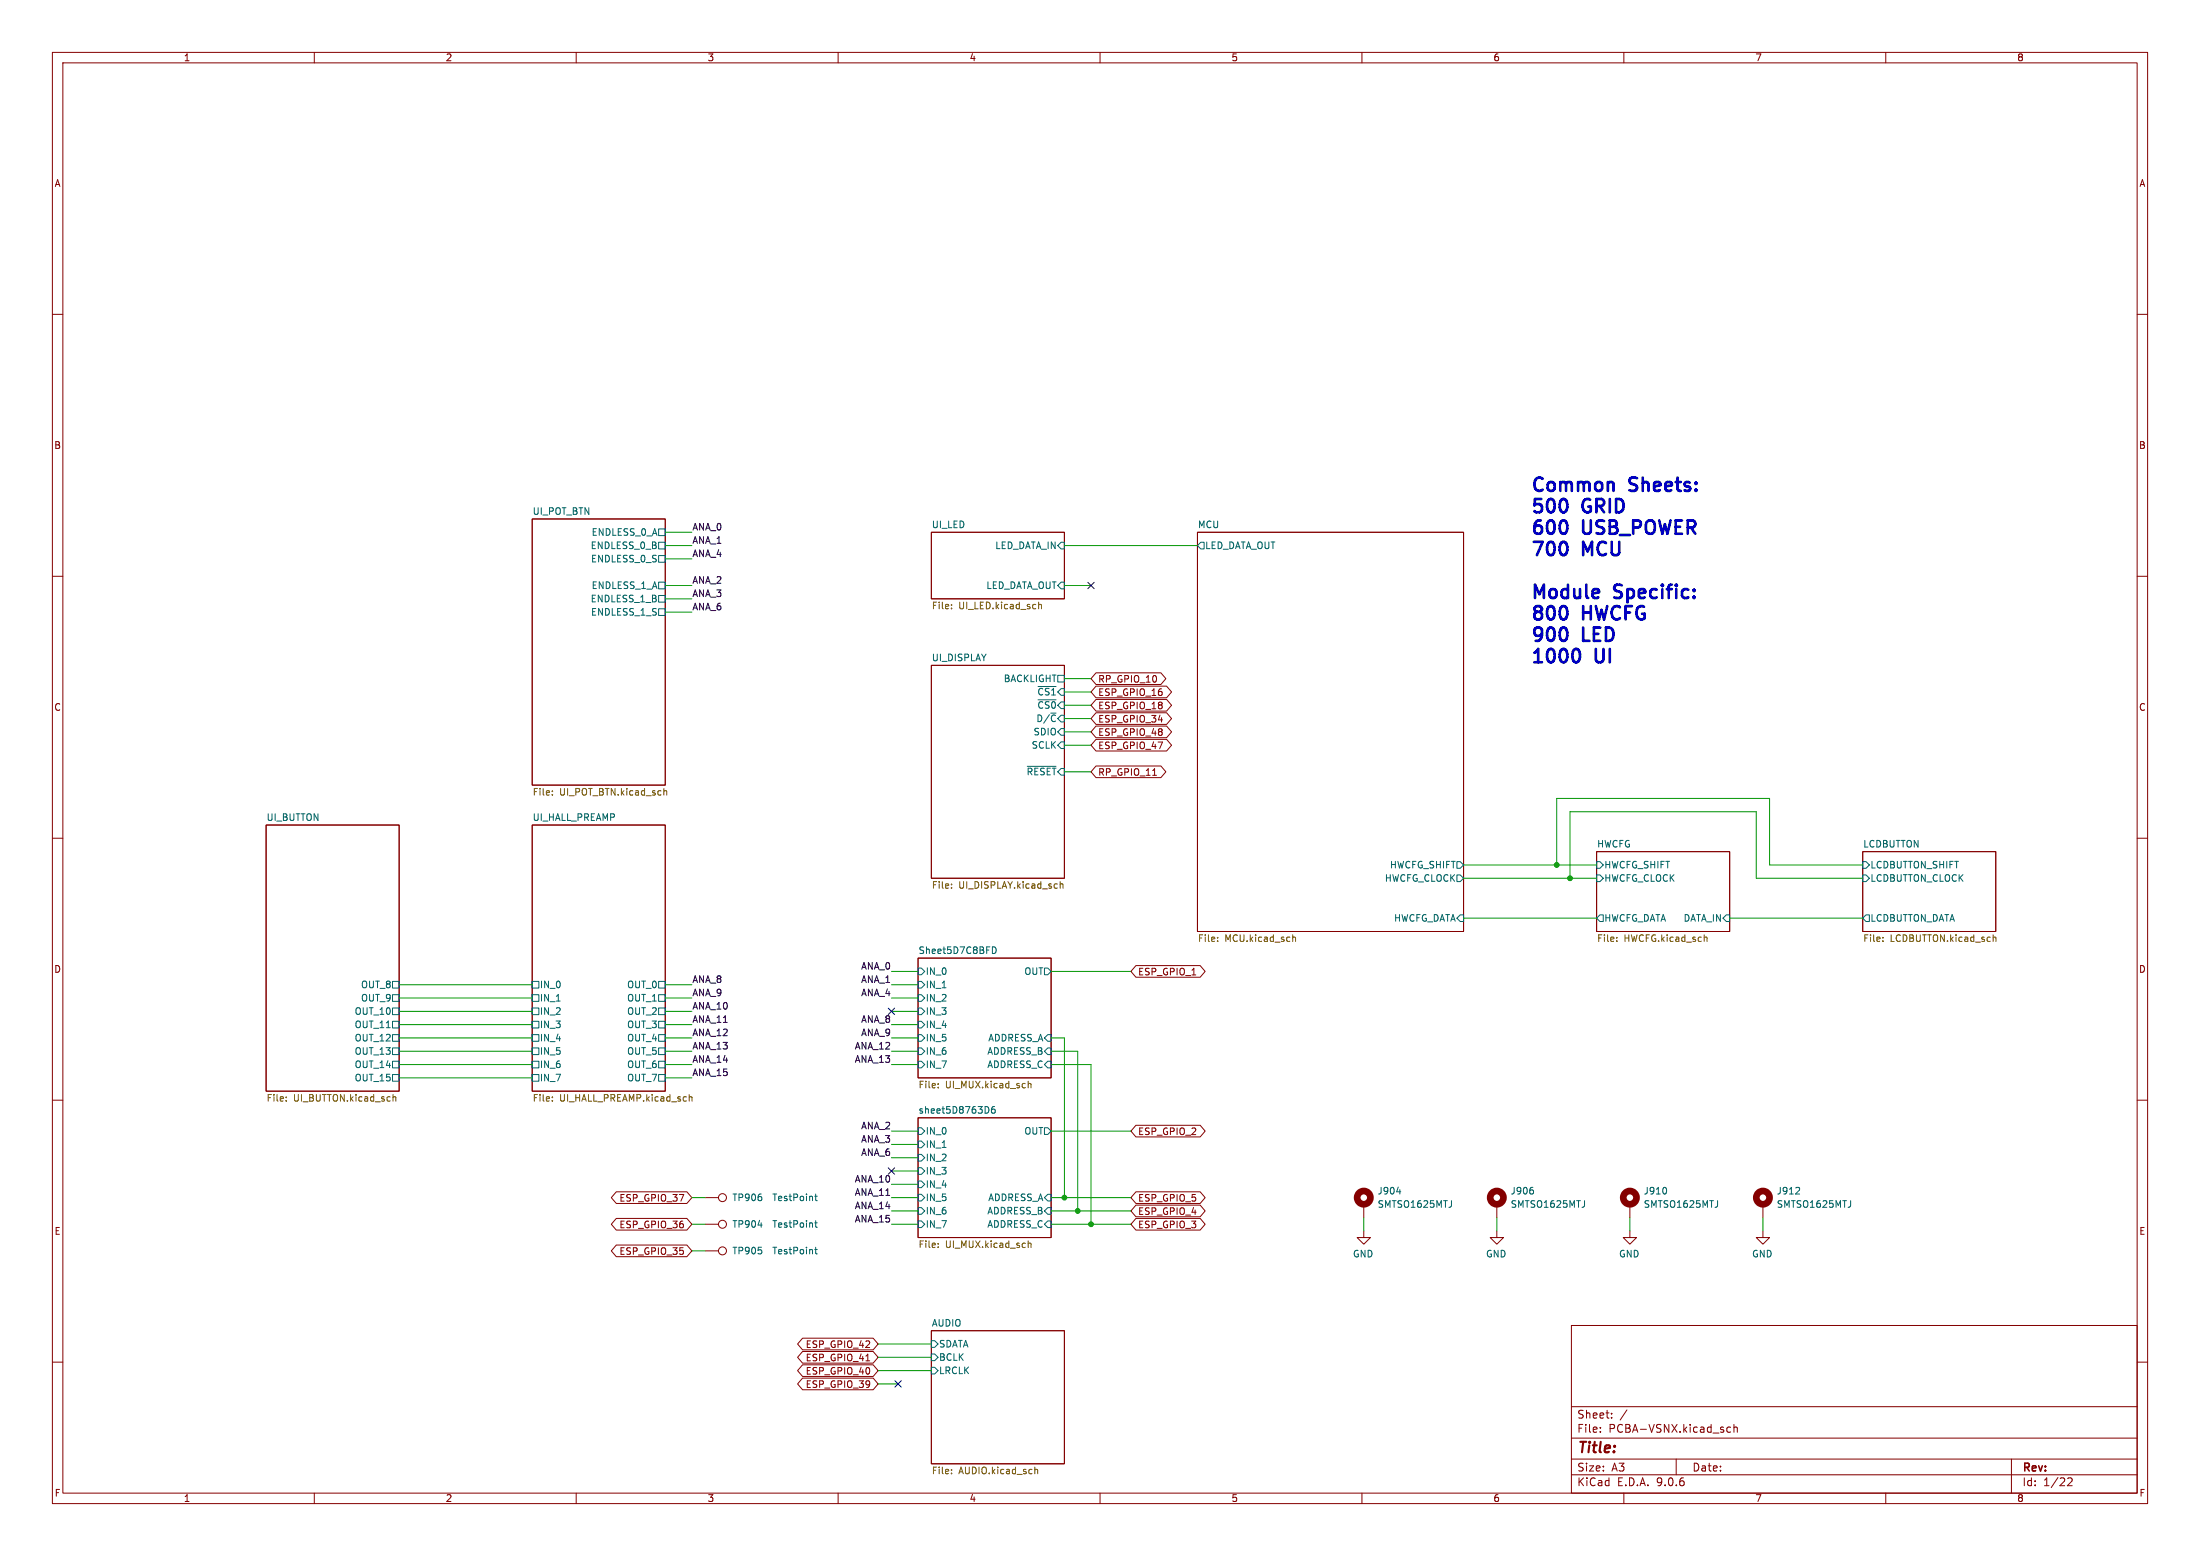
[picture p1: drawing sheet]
<svg xmlns="http://www.w3.org/2000/svg" width="420mm" height="297mm" viewBox="0 0 420 297" stroke-linecap="round" stroke-linejoin="round" font-family="sans-serif">
<g fill="none" stroke="#840000" stroke-width=".19">
<path d="M10 10h400v277h-400zM12 12h396v273h-396zM60 10v2M110 10v2M160 10v2M210 10v2M260 10v2M310 10v2M360 10v2M10 60h2M408 60h2M101.6 99.1h25.4v50.8h-25.4z"/>
<path d="M10 110h2M177.8 101.6h25.4v12.7h-25.4zM228.6 101.6h50.8v76.2h-50.8zM408 110h2M177.8 127h25.4v40.6h-25.4zM209.2 128.4h12.4l1 1.1-1 1.2h-12.4l-.9-1.2zM209.2 131h13.5l1 1.1-1 1.1h-13.5l-.9-1.1zM209.2 133.5h13.5l1 1.1-1 1.1h-13.5l-.9-1.1zM209.2 136h13.5l1 1.2-1 1.1h-13.5l-.9-1.1zM209.2 138.6h13.5l1 1.1-1 1.1h-13.5l-.9-1.1zM10 160h2M50.8 157.5h25.4v50.8h-25.4z"/>
<path d="M101.6 157.5h25.4v50.8h-25.4zM209.2 146.2h12.4l1 1.1-1 1.1h-12.4l-.9-1.1zM209.2 141.1h13.5l1 1.1-1 1.2h-13.5l-.9-1.2zM220.1 148h.7M408 160h2M304.8 162.6h25.4v15.2h-25.4zM355.6 162.6h25.4v15.2h-25.4zM175.3 182.9h25.4v22.8h-25.4zM216.9 184.3h12.2l1 1.1-1 1.1h-12.2l-1-1.1zM10 210h2M175.3 213.4h25.4v22.8h-25.4zM216.9 214.8h12.2l1 1.1-1 1.1h-12.2l-1-1.1z"/>
<path d="M408 210h2M117.7 237.6h13.4l1 1.2-1 1.1h-13.4l-1-1.1zM117.7 227.5h13.4l1 1.1-1 1.1h-13.4l-1-1.1zM117.7 232.6h13.4l1 1.1-1 1.1h-13.4l-1-1.1zM134.6 228.6h2.6M134.6 238.8h2.6M134.6 233.7h2.6M216.9 230h12.2l1 1.1-1 1.2h-12.2l-1-1.2zM216.9 232.6h12.2l1 1.1-1 1.1h-12.2l-1-1.1zM216.9 227.5h12.2l1 1.1-1 1.1h-12.2l-1-1.1zM260.3 234.9v1.3h-1.2l1.2 1.3 1.3-1.3h-1.3M260.3 229.9v2.5"/>
<path d="M285.7 234.9v1.3h-1.2l1.2 1.3 1.3-1.3h-1.3M285.7 229.9v2.5M311.1 234.9v1.3h-1.2l1.2 1.3 1.3-1.3h-1.3M311.1 229.9v2.5M336.5 234.9v1.3h-1.2l1.2 1.3 1.3-1.3h-1.3M336.5 229.9v2.5M153.2 258h13.5l.9 1.1-.9 1.1h-13.5l-.9-1.1zM153.2 255.4h13.5l.9 1.1-.9 1.2h-13.5l-.9-1.2zM165.3 259.8h.7M177.8 254h25.4v25.4h-25.4zM300 253h108v32h-108zM10 260h2"/>
<path d="M153.2 260.5h13.5l.9 1.1-.9 1.1h-13.5l-.9-1.1zM153.2 263h13.5l.9 1.2-.9 1.1h-13.5l-.9-1.1zM300 278.5h108M300 274.5h108M300 268.5h108M305.5 273.2v.2M305.5 272.5v.1M307.7 270.5v.2M307.7 269.8v.1M310.6 269.1l-1.3 1.9M320 278.5v3M330.4 272.5l-.5-.1-.2 .3 .1 .6h.6"/>
<path d="M331 272.5l.2-.1 .4 .1 .1 .9M331 271.9v1.5M384 278.5v6.5M408 260h2M60 285v2M110 285v2M160 285v2M210 285v2M260 285v2M300 281.5h108M310 285v2M360 285v2"/>
<path d="M394.7 282.2l.6-.1 .2 .1 .1 .3-.9 1.1h.9"/>
<circle cx="137.9" cy="228.6" r=".76"/>
<circle cx="137.9" cy="233.7" r=".76"/>
<circle cx="137.9" cy="238.8" r=".76"/>
</g>
<g fill="none" stroke="#006464" stroke-width=".19">
<path d="M125.7 101h1.3v1.2h-1.3zM125.7 103.5h1.3v1.3h-1.3zM125.7 106h1.3v1.3h-1.3zM125.7 111.1h1.3v1.3h-1.3zM125.7 113.7h1.3v1.2h-1.3zM125.7 116.2h1.3v1.3h-1.3zM202.6 103.5h.6v1.3h-.6l-.7-.7zM202.6 111.1h.6v1.3h-.6l-.7-.6zM229.2 103.5h.7v1.3h-.7l-.6-.7zM198.2 133.6h3.4M198.2 131h3.4M201.9 128.9h1.3v1.3h-1.3z"/>
<path d="M202.6 139.1h.6v1.2h-.6l-.7-.6zM196.1 146.3h5.5M202.6 141.6h.6v1.3h-.6l-.7-.7zM278.1 167h.7l.6 .6-.6 .7h-.7zM278.1 164.5h.7l.6 .6-.6 .6h-.7zM278.8 174.6h.6v1.3h-.6l-.7-.6zM304.8 167h.6l.7 .6-.7 .7h-.6zM304.8 164.5h.6l.7 .6-.7 .6h-.6zM305.4 174.6h.7v1.3h-.7l-.6-.6zM329.6 174.6h.6v1.3h-.6l-.7-.6zM355.6 167h.6l.7 .6-.7 .7h-.6zM355.6 164.5h.6l.7 .6-.7 .6h-.6z"/>
<path d="M356.2 174.6h.7v1.3h-.7l-.6-.6zM74.9 197.5h1.3v1.3h-1.3zM74.9 194.9h1.3v1.3h-1.3zM74.9 192.4h1.3v1.3h-1.3zM74.9 189.9h1.3v1.2h-1.3zM74.9 187.3h1.3v1.3h-1.3zM101.6 197.5h1.3v1.3h-1.3zM101.6 187.3h1.3v1.3h-1.3zM101.6 189.9h1.3v1.2h-1.3zM101.6 192.4h1.3v1.3h-1.3zM101.6 194.9h1.3v1.3h-1.3zM125.7 197.5h1.3v1.3h-1.3z"/>
<path d="M125.7 192.4h1.3v1.3h-1.3zM125.7 194.9h1.3v1.3h-1.3zM125.7 187.3h1.3v1.3h-1.3zM125.7 189.9h1.3v1.2h-1.3zM175.3 184.8h.6l.6 .6-.6 .7h-.6zM175.3 187.3h.6l.6 .7-.6 .6h-.6zM175.3 189.9h.6l.6 .6-.6 .6h-.6zM175.3 192.4h.6l.6 .6-.6 .7h-.6zM175.3 194.9h.6l.6 .7-.6 .6h-.6zM175.3 197.5h.6l.6 .6-.6 .7h-.6zM189.5 180.7a.64 .64 0 0 1 .7 .7 .64 .64 0 0 1-.7 .6M199.4 184.8h.6l.7 .6-.7 .7h-.6z"/>
<path d="M200 197.5h.7v1.3h-.7l-.6-.7zM74.9 200h1.3v1.3h-1.3zM74.9 202.6h1.3v1.2h-1.3zM74.9 205.1h1.3v1.3h-1.3zM101.6 200h1.3v1.3h-1.3zM101.6 202.6h1.3v1.2h-1.3zM101.6 205.1h1.3v1.3h-1.3zM125.7 202.6h1.3v1.2h-1.3zM125.7 200h1.3v1.3h-1.3zM125.7 205.1h1.3v1.3h-1.3zM175.3 200h.6l.6 .7-.6 .6h-.6zM175.3 202.6h.6l.6 .6-.6 .6h-.6z"/>
<path d="M175.3 215.3h.6l.6 .6-.6 .6h-.6zM175.3 217.8h.6l.6 .6-.6 .7h-.6zM188.5 211.3l.3 .5-.3 .6M189.9 211.2l-.4 .1a.86 .86 0 0 0 0 1.2l.4-.1 .1-.5-.2-.2h-.3l-.2 .2M199.4 215.3h.6l.7 .6-.7 .6h-.6zM200 202.6h.7v1.2h-.7l-.6-.6zM200 200h.7v1.3h-.7l-.6-.6zM144.7 233.8h.8M155.5 228.3h.5M155.5 238.5h.5M155.5 233.4h.5M155.7 227.9v1.1l.3 .2"/>
<path d="M155.7 233v1.1l.3 .2M155.7 238.1v1.1l.3 .1M175.3 220.3h.6l.6 .7-.6 .6h-.6zM175.3 222.9h.6l.6 .6-.6 .7h-.6zM175.3 225.4h.6l.6 .7-.6 .6h-.6zM175.3 228h.6l.6 .6-.6 .6h-.6zM175.3 230.5h.6l.6 .6-.6 .7h-.6zM175.3 233h.6l.6 .7-.6 .6h-.6zM200 233h.7v1.3h-.7l-.6-.6zM200 230.5h.7v1.3h-.7l-.6-.7zM200 228h.7v1.2h-.7l-.6-.6zM266.6 227.5h.8"/>
<path d="M277.1 229.2l-.1 1.1M292.6 227.2l.2 .2-.2 .4M302.5 229.2l-.1 1.1M318 226.8l.2 .3-.2 .7M327.9 229.2l-.1 1.1M343.4 226.7l.2 .2-.1 .3-.7 .7h.8M353.3 229.2l-.1 1.1M177.8 255.9h.6l.7 .6-.7 .7h-.6zM177.8 258.4h.6l.7 .7-.7 .6h-.6zM177.8 261h.6l.7 .6-.7 .7h-.6z"/>
</g>
<g fill="none" stroke="#725600" stroke-width=".19">
<path d="M181.6 115.4v.1M181.6 116.1v.1M198.3 115.5l.2-.1h.3v.8M198.3 114.9v1.3M105.4 151.6v.2M105.4 151v.1M126.7 150.5v1.3M126.7 151l.2-.1 .3 .1 .1 .8M181.6 168.8v.1M181.6 169.4v.1M202.4 168.3v1.2M202.4 168.8l.2-.1 .3 .1v.7"/>
<path d="M232.4 179.6v.1M232.4 178.9v.1M246.8 178.4v1.3M246.8 179l.2-.1h.3v.8M308.6 179.6v.1M308.6 178.9v.1M325.5 178.9l.4 .1v.7M359.4 179.6v.1M359.4 178.9v.1M380.5 179l.2-.1h.3v.8M380.5 178.4v1.3M54.6 210.1v.1"/>
<path d="M54.6 209.4v.1M75 209.5l.2-.2 .3 .1 .1 .8M75 208.9v1.3M105.4 209.4v.1M105.4 210.1v.1M131.6 208.9v1.3M131.6 209.5l.2-.2 .3 .1v.8M179.1 207.5v.1M179.1 206.9v.1M196.3 206.4v1.2M196.3 206.9l.2-.1 .3 .1v.7M179.1 237.3v.2"/>
<path d="M179.1 238v.1M196.3 236.9v1.2M196.3 237.4l.2-.1h.3v.8M181.6 281.2v.1M181.6 280.5v.1M197.6 280v1.3M197.6 280.6l.1-.1h.3l.1 .8"/>
</g>
<g fill="none" stroke="#840000" stroke-width="1.3">
<circle cx="260.4" cy="228.6" r="1.27"/>
<circle cx="285.8" cy="228.6" r="1.27"/>
<circle cx="311.2" cy="228.6" r="1.27"/>
<circle cx="336.6" cy="228.6" r="1.27"/>
</g>
<g fill="none" stroke="#009600" stroke-width=".19">
<path d="M127 114.3h5.1M127 116.8h5.1M127 111.8h5.1M127 104.1h5.1M127 106.7h5.1M127 101.6h5.1M203.2 111.8h5.1M203.2 104.1h25.4M203.2 139.7h5.1M203.2 137.2h5.1M203.2 132.1h5.1M203.2 134.6h5.1"/>
<path d="M203.2 129.5h5.1M203.2 142.2h5.1M203.2 147.3h5.1M279.4 165.1h25.4M279.4 175.3h25.4M279.4 167.6h25.4M297.2 165.1v-12.7h40.6v12.7h17.8M299.7 167.6v-12.7h35.6v12.7h20.3M330.2 175.3h25.4M76.2 193h25.4M76.2 188h25.4M76.2 195.6h25.4"/>
<path d="M76.2 190.5h25.4M76.2 198.1h25.4M127 193h5.1M127 188h5.1M127 195.6h5.1M127 190.5h5.1M127 198.1h5.1M170.2 193h5.1M170.2 185.4h5.1M170.2 188h5.1M170.2 195.6h5.1M170.2 190.5h5.1"/>
<path d="M170.2 198.1h5.1M200.7 185.4h15.2M200.7 198.1h2.5v30.5M76.2 203.2h25.4M76.2 200.7h25.4M76.2 205.7h25.4M127 203.2h5.1M127 200.7h5.1M127 205.7h5.1M170.2 203.2h5.1M170.2 200.7h5.1M170.2 215.9h5.1"/>
<path d="M170.2 218.4h5.1M200.7 203.2h7.6v30.5M200.7 200.7h5v30.4M200.7 215.9h15.2M132.1 233.7h2.5M132.1 228.6h2.5M132.1 238.8h2.5M170.2 231.1h5.1M170.2 233.7h5.1M170.2 228.6h5.1M170.2 221h5.1M170.2 223.5h5.1"/>
<path d="M170.2 226.1h5.1M200.7 231.1h15.2M200.7 233.7h15.2M200.7 228.6h15.2M260.3 232.4v2.5M285.7 232.4v2.5M311.1 232.4v2.5M336.5 232.4v2.5M167.6 259.1h10.2M167.6 256.5h10.2M167.6 264.2h3.8M167.6 261.6h10.2"/>
</g>
<path d="M207.7 111.2l1.2 1.2M208.9 111.2l-1.2 1.2M169.6 192.4l1.2 1.2M170.8 192.4l-1.2 1.2M169.6 222.9l1.2 1.2M170.8 222.9l-1.2 1.2M170.8 263.6l1.3 1.2M172.1 263.6l-1.3 1.2" fill="none" stroke="#000084" stroke-width=".19"/>
<path d="M299.1 95.7l.1 .5-.1 1.1M299.1 99.8l.1 .5-.1 1.1M299.1 103.9l.1 .5-.1 1.1M299.1 116.2l.1 .5-.1 1.1M299.1 120.3l.1 .5-.1 1M301 123.9a1.59 1.59 0 0 1 0 2.5" fill="none" stroke="#0000c2" stroke-width=".51"/>
<g fill="#009600" stroke="#009600" stroke-width=".19">
<circle cx="297.2" cy="165.1" r=".46"/>
<circle cx="299.7" cy="167.6" r=".46"/>
<circle cx="203.2" cy="228.6" r=".46"/>
<circle cx="208.3" cy="233.7" r=".46"/>
<circle cx="205.7" cy="231.1" r=".46"/>
</g>
<g font-size="3.5" fill="#0000c2">
<text x="292.1" y="94">Common</text>
<text x="311.3" y="94">Sheets:</text>
<text x="292.1" y="98.1">500</text>
<text x="302.3" y="98.1">GRID</text>
<text x="292.1" y="102.2">600</text>
<text x="292.1" y="106.3">700</text>
<text x="302.3" y="102.2">USB_POWER</text>
<text x="302.3" y="106.3">MCU</text>
<text x="292.1" y="114.5">Module</text>
<text x="292.1" y="118.6">800</text>
<text x="302.3" y="118.6">HWCFG</text>
<text x="308.4" y="114.5">Specific:</text>
<text x="292.1" y="122.7">900</text>
<text x="302.3" y="122.7">LED</text>
<text x="292.1" y="126.8">1000</text>
<text x="304.7" y="126.8">UI</text>
</g>
<text font-size="2.8" fill="#840000" x="301" y="277.9">Title:</text>
<g font-size="2.1" fill="#840000">
<text x="301" y="273.7">File:</text>
<text x="301" y="271">Sheet:</text>
<text x="307.1" y="273.7">PCBA-VSNX.kicad_sch</text>
<text x="301" y="281.1">Size:</text>
<text x="307.6" y="281.1">A3</text>
<text x="323" y="281.1">Date:</text>
<text x="386" y="281.3">Rev:</text>
<text x="301" y="283.9">KiCad</text>
<text x="308.7" y="283.9">E.D.A.</text>
<text x="316.3" y="283.9">9.0.6</text>
<text x="386" y="283.9">Id:</text>
<text x="390.1" y="283.9">1/22</text>
</g>
<g font-size="1.8" fill="#840000">
<text x="35" y="11.9">1</text>
<text x="85" y="11.9">2</text>
<text x="135" y="11.9">3</text>
<text x="185" y="11.9">4</text>
<text x="235" y="11.9">5</text>
<text x="285" y="11.9">6</text>
<text x="335" y="11.9">7</text>
<text x="385" y="11.9">8</text>
<text x="10.3" y="35.9">A</text>
<text x="408.3" y="35.9">A</text>
<text x="10.3" y="85.9">B</text>
<text x="408.2" y="85.9">B</text>
<text x="209.5" y="130.5">RP_GPIO_10</text>
<text x="10.3" y="135.9">C</text>
<text x="209.5" y="133">ESP_GPIO_16</text>
<text x="209.5" y="135.6">ESP_GPIO_18</text>
<text x="408.2" y="135.9">C</text>
<text x="209.5" y="138.1">ESP_GPIO_34</text>
<text x="209.5" y="140.7">ESP_GPIO_48</text>
<text x="209.5" y="143.2">ESP_GPIO_47</text>
<text x="209.5" y="148.3">RP_GPIO_11</text>
<text x="10.3" y="185.9">D</text>
<text x="408.2" y="185.9">D</text>
<text x="217.2" y="186.4">ESP_GPIO_1</text>
<text x="217.2" y="216.9">ESP_GPIO_2</text>
<text x="118.1" y="229.6">ESP_GPIO_37</text>
<text x="217.2" y="232.1">ESP_GPIO_4</text>
<text x="217.2" y="229.6">ESP_GPIO_5</text>
<text x="10.3" y="235.9">E</text>
<text x="118.1" y="239.7">ESP_GPIO_35</text>
<text x="118.1" y="234.6">ESP_GPIO_36</text>
<text x="217.2" y="234.6">ESP_GPIO_3</text>
<text x="408.3" y="235.9">E</text>
<text x="153.7" y="257.5">ESP_GPIO_42</text>
<text x="153.7" y="262.6">ESP_GPIO_40</text>
<text x="153.7" y="260">ESP_GPIO_41</text>
<text x="153.7" y="265.1">ESP_GPIO_39</text>
<text x="10.3" y="285.9">F</text>
<text x="35" y="286.9">1</text>
<text x="85" y="286.9">2</text>
<text x="135" y="286.9">3</text>
<text x="185" y="286.9">4</text>
<text x="235" y="286.9">5</text>
<text x="285" y="286.9">6</text>
<text x="335" y="286.9">7</text>
<text x="385" y="286.9">8</text>
<text x="408.3" y="285.9">F</text>
</g>
<g font-size="1.8" fill="#006464">
<text x="101.6" y="98.3">UI_POT_BTN</text>
<text x="177.8" y="100.9">UI_LED</text>
<text x="228.6" y="100.9">MCU</text>
<text x="112.7" y="105">ENDLESS_0_B</text>
<text x="112.7" y="107.5">ENDLESS_0_S</text>
<text x="112.8" y="102.5">ENDLESS_0_A</text>
<text x="189.9" y="105">LED_DATA_IN</text>
<text x="230" y="105">LED_DATA_OUT</text>
<text x="112.8" y="112.6">ENDLESS_1_A</text>
<text x="188.2" y="112.6">LED_DATA_OUT</text>
<text x="112.7" y="115.2">ENDLESS_1_B</text>
<text x="112.7" y="117.7">ENDLESS_1_S</text>
<text x="177.8" y="126.3">UI_DISPLAY</text>
<text x="191.5" y="130.4">BACKLIGHT</text>
<text x="197.9" y="135.5">~{CS0}</text>
<text x="197.9" y="132.9">~{CS1}</text>
<text x="196.8" y="143.1">SCLK</text>
<text x="197.2" y="140.6">SDIO</text>
<text x="197.8" y="138">D/~{C}</text>
<text x="195.9" y="148.2">~{RESET}</text>
<text x="50.8" y="156.8">UI_BUTTON</text>
<text x="101.6" y="156.8">UI_HALL_PREAMP</text>
<text x="304.8" y="161.8">HWCFG</text>
<text x="355.6" y="161.8">LCDBUTTON</text>
<text x="265.2" y="166">HWCFG_SHIFT</text>
<text x="306.2" y="166">HWCFG_SHIFT</text>
<text x="357" y="166">LCDBUTTON_SHIFT</text>
<text x="264.3" y="168.5">HWCFG_CLOCK</text>
<text x="306.2" y="168.5">HWCFG_CLOCK</text>
<text x="357" y="168.5">LCDBUTTON_CLOCK</text>
<text x="266" y="176.1">HWCFG_DATA</text>
<text x="306.2" y="176.1">HWCFG_DATA</text>
<text x="321.3" y="176.1">DATA_IN</text>
<text x="357" y="176.1">LCDBUTTON_DATA</text>
<text x="175.3" y="182.2">Sheet5D7C8BFD</text>
<text x="68.8" y="191.4">OUT_9</text>
<text x="68.8" y="188.8">OUT_8</text>
<text x="103" y="188.8">IN_0</text>
<text x="103" y="191.4">IN_1</text>
<text x="119.6" y="188.8">OUT_0</text>
<text x="119.6" y="191.4">OUT_1</text>
<text x="176.6" y="186.3">IN_0</text>
<text x="176.6" y="188.8">IN_1</text>
<text x="176.6" y="191.4">IN_2</text>
<text x="195.5" y="186.3">OUT</text>
<text x="67.6" y="196.4">OUT_11</text>
<text x="67.6" y="193.9">OUT_10</text>
<text x="103" y="193.9">IN_2</text>
<text x="103" y="196.4">IN_3</text>
<text x="119.6" y="193.9">OUT_2</text>
<text x="119.6" y="196.4">OUT_3</text>
<text x="176.6" y="193.9">IN_3</text>
<text x="176.6" y="196.4">IN_4</text>
<text x="67.6" y="199">OUT_12</text>
<text x="67.6" y="201.5">OUT_13</text>
<text x="103" y="201.5">IN_5</text>
<text x="103" y="199">IN_4</text>
<text x="119.6" y="201.5">OUT_5</text>
<text x="119.6" y="199">OUT_4</text>
<text x="176.6" y="199">IN_5</text>
<text x="176.6" y="201.5">IN_6</text>
<text x="188.4" y="201.5">ADDRESS_B</text>
<text x="188.6" y="199">ADDRESS_A</text>
<text x="67.6" y="204.1">OUT_14</text>
<text x="67.6" y="206.6">OUT_15</text>
<text x="103" y="204.1">IN_6</text>
<text x="103" y="206.6">IN_7</text>
<text x="119.6" y="204.1">OUT_6</text>
<text x="119.6" y="206.6">OUT_7</text>
<text x="176.6" y="204.1">IN_7</text>
<text x="188.4" y="204.1">ADDRESS_C</text>
<text x="175.3" y="212.6">sheet5D8763D6</text>
<text x="176.6" y="216.8">IN_0</text>
<text x="176.6" y="219.3">IN_1</text>
<text x="176.6" y="221.8">IN_2</text>
<text x="195.5" y="216.8">OUT</text>
<text x="176.6" y="224.4">IN_3</text>
<text x="176.6" y="226.9">IN_4</text>
<text x="139.7" y="229.5">TP906</text>
<text x="147.3" y="229.5">TestPoint</text>
<text x="176.6" y="229.5">IN_5</text>
<text x="176.6" y="232">IN_6</text>
<text x="188.4" y="232">ADDRESS_B</text>
<text x="188.6" y="229.5">ADDRESS_A</text>
<text x="262.9" y="228.2">J904</text>
<text x="262.9" y="230.7">SMTSO1625MTJ</text>
<text x="288.3" y="228.2">J906</text>
<text x="288.3" y="230.7">SMTSO1625MTJ</text>
<text x="313.7" y="228.2">J910</text>
<text x="313.7" y="230.7">SMTSO1625MTJ</text>
<text x="339.1" y="228.2">J912</text>
<text x="339.1" y="230.7">SMTSO1625MTJ</text>
<text x="139.7" y="239.6">TP905</text>
<text x="139.7" y="234.5">TP904</text>
<text x="147.3" y="239.6">TestPoint</text>
<text x="147.3" y="234.5">TestPoint</text>
<text x="176.6" y="234.5">IN_7</text>
<text x="188.4" y="234.5">ADDRESS_C</text>
<text x="258.2" y="240.2">GND</text>
<text x="283.6" y="240.2">GND</text>
<text x="309" y="240.2">GND</text>
<text x="334.4" y="240.2">GND</text>
<text x="177.8" y="253.3">AUDIO</text>
<text x="179.2" y="257.4">SDATA</text>
<text x="179.2" y="259.9">BCLK</text>
<text x="179.2" y="262.5">LRCLK</text>
</g>
<g font-size="1.8" fill="#0f0f0f">
<text x="132.1" y="101.3">ANA_0</text>
<text x="132.1" y="103.9">ANA_1</text>
<text x="132.1" y="106.4">ANA_4</text>
<text x="132.1" y="111.5">ANA_2</text>
<text x="132.1" y="114">ANA_3</text>
<text x="132.1" y="116.6">ANA_6</text>
<text x="164.3" y="185.2">ANA_0</text>
<text x="132.1" y="190.2">ANA_9</text>
<text x="132.1" y="187.7">ANA_8</text>
<text x="164.3" y="190.2">ANA_4</text>
<text x="164.3" y="187.7">ANA_1</text>
<text x="132.1" y="192.8">ANA_10</text>
<text x="132.1" y="195.3">ANA_11</text>
<text x="132.1" y="197.9">ANA_12</text>
<text x="164.3" y="197.9">ANA_9</text>
<text x="164.3" y="195.3">ANA_8</text>
<text x="132.1" y="202.9">ANA_14</text>
<text x="132.1" y="200.4">ANA_13</text>
<text x="163.1" y="200.4">ANA_12</text>
<text x="163.1" y="202.9">ANA_13</text>
<text x="132.1" y="205.5">ANA_15</text>
<text x="164.3" y="215.6">ANA_2</text>
<text x="164.3" y="220.7">ANA_6</text>
<text x="164.3" y="218.2">ANA_3</text>
<text x="163.1" y="225.8">ANA_10</text>
<text x="163.1" y="233.4">ANA_15</text>
<text x="163.1" y="230.9">ANA_14</text>
<text x="163.1" y="228.3">ANA_11</text>
</g>
<g font-size="1.8" fill="#725600">
<text x="177.8" y="116.6">File:</text>
<text x="183" y="116.6">UI_LED.kicad_sch</text>
<text x="101.6" y="152.2">File:</text>
<text x="106.8" y="152.2">UI_POT_BTN.kicad_sch</text>
<text x="177.8" y="170">File:</text>
<text x="183" y="170">UI_DISPLAY.kicad_sch</text>
<text x="228.6" y="180.1">File:</text>
<text x="233.8" y="180.1">MCU.kicad_sch</text>
<text x="304.8" y="180.1">File:</text>
<text x="310" y="180.1">HWCFG.kicad_sch</text>
<text x="355.6" y="180.1">File:</text>
<text x="360.8" y="180.1">LCDBUTTON.kicad_sch</text>
<text x="175.3" y="208.1">File:</text>
<text x="180.5" y="208.1">UI_MUX.kicad_sch</text>
<text x="50.8" y="210.6">File:</text>
<text x="56" y="210.6">UI_BUTTON.kicad_sch</text>
<text x="101.6" y="210.6">File:</text>
<text x="106.8" y="210.6">UI_HALL_PREAMP.kicad_sch</text>
<text x="175.3" y="238.5">File:</text>
<text x="180.5" y="238.5">UI_MUX.kicad_sch</text>
<text x="177.8" y="281.7">File:</text>
<text x="183" y="281.7">AUDIO.kicad_sch</text>
</g>
</svg>
